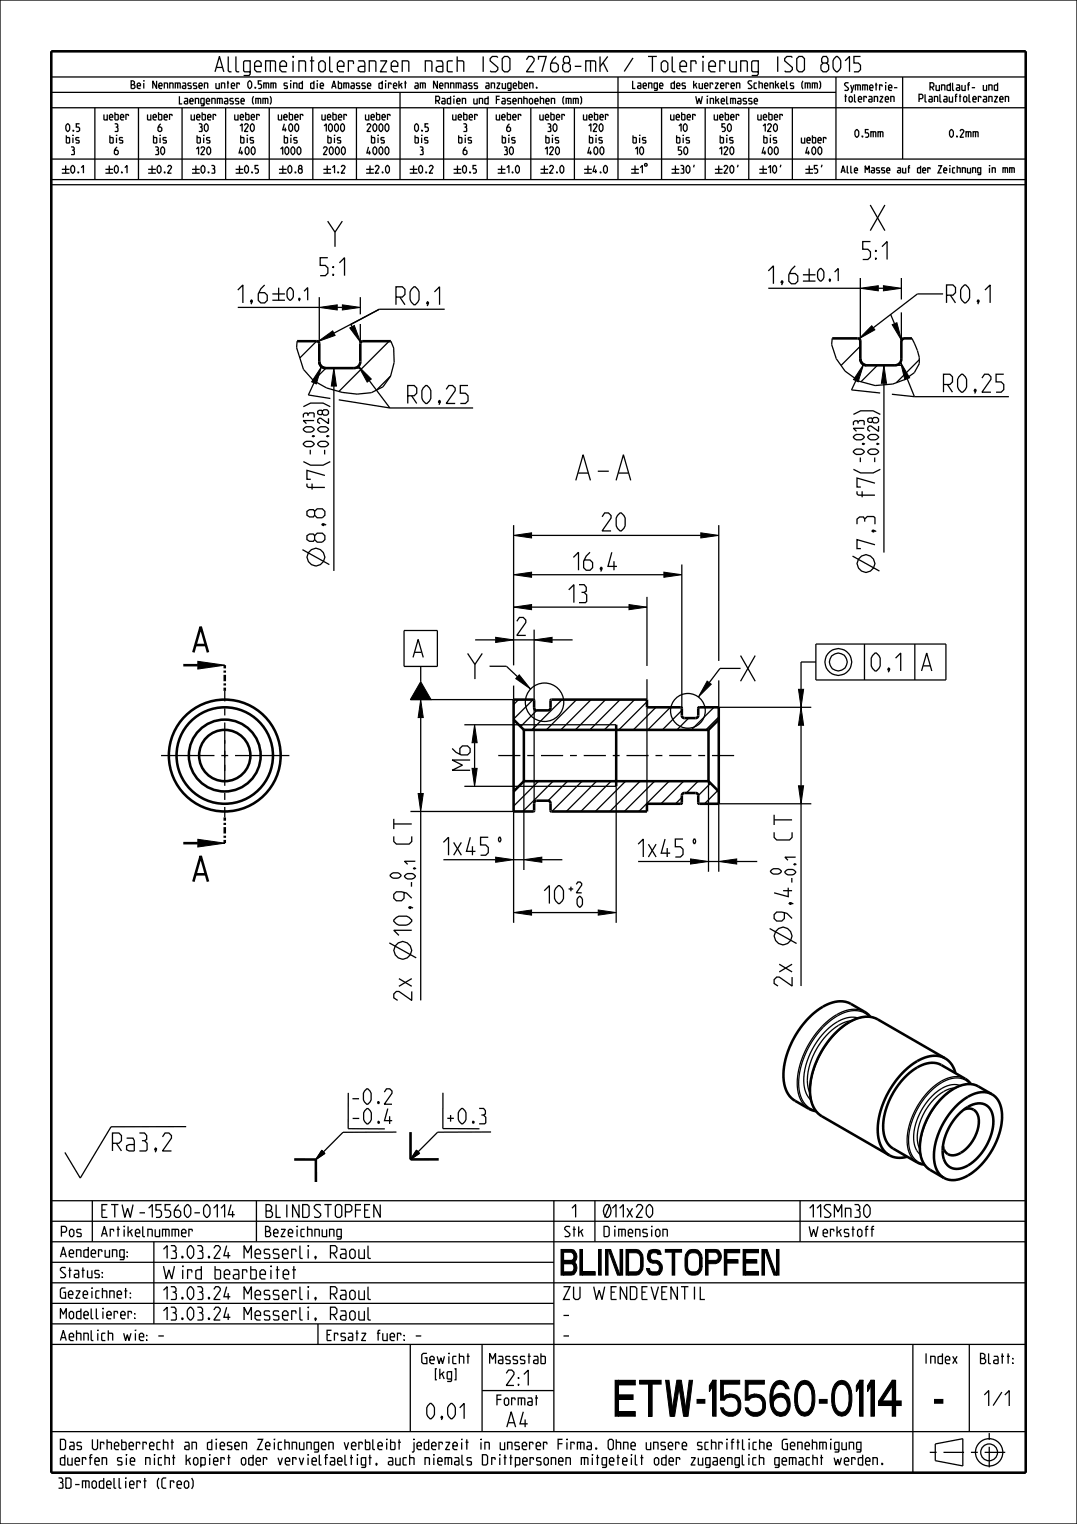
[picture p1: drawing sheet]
<svg xmlns="http://www.w3.org/2000/svg" width="210mm" height="297mm" viewBox="0 0 210 297" stroke-linecap="round" stroke-linejoin="round" font-family="sans-serif">
<g fill="#000">
<path d="M62.3 59.9l3.5-.5v1zM66.8 59.4l3.5 .5-3.5 .5zM167.8 56.2l3.5-.5v1zM172.3 55.7l3.5 .5-3.5 .5zM62 66.6l2.9-2.1 .4 .9zM62.7 71.4l-1 3.4-.9-.4zM65.1 71.7l.5 3.5h-1zM69.9 71.4l2.5 2.5-.8 .6zM68.2 63.9l.9-.5 1.2 3.3zM170 63.5l.6 .8-3.1 1.7zM168.4 71l-1.1 3.4-.9-.4zM172.4 71.2l.5 3.5h-1z"/>
<path d="M175.6 70.6l1.8 3-1 .4zM174 63.3l.9-.4 .9 3.4zM100.1 104.3l3.5-.5v1zM100.1 118.3l3.5-.5v1zM100.1 112l3.5-.5v1zM122.6 117.8l3.5 .5-3.5 .5zM129.4 111.5l3.5 .5-3.5 .5zM136.6 103.8l3.5 .5-3.5 .5zM38.6 128.9l5.2 .7-5.2 .8zM82 136.3l.5 3.5h-1zM82 132.8l2.1 3.5h-4.1zM96.6 124.2l3.5 .5-3.5 .5z"/>
<path d="M101.3 131.5l2.2 2.8-2.9-2.1zM104.1 124.7l3.5-.5v1zM137.9 132.7l.8 .6-2.5 2.5zM156.2 137.8l.5 3.5h-1zM81.5 154.6h1l-.5 3.5zM92 149.7h1l-.5 3.5zM92.5 141.2l.5 3.5h-1zM155.7 153.1h1l-.5 3.5zM38.6 163.6l5.2 .7-5.2 .8zM100.1 177.8l3.5-.5v1zM102.1 167.5l3.5-.5v1zM116.6 177.3l3.5 .5-3.5 .5z"/>
<path d="M140.1 167.9l3.5-.5v1zM62.8 224.2l.5 .6-1.7 1.2zM81.2 224.2l.6 .6-1.8 1.1z"/>
</g>
<g fill="none" stroke="#000" stroke-width=".19">
<path d="M62.3 59.9l3.5-.5v1zM66.8 59.4l3.5 .5-3.5 .5zM167.8 56.2l3.5-.5v1zM172.3 55.7l3.5 .5-3.5 .5zM62 66.6l2.9-2.1 .4 .9zM62.7 71.4l-1 3.4-.9-.4zM65.1 71.7l.5 3.5h-1zM68.2 63.9l.9-.5 1.2 3.3zM69.9 71.4l2.5 2.5-.8 .6zM168.4 71l-1.1 3.4-.9-.4zM170 63.5l.6 .8-3.1 1.7zM172.4 71.2l.5 3.5h-1z"/>
<path d="M174 63.3l.9-.4 .9 3.4zM175.6 70.6l1.8 3-1 .4zM100.1 104.3l3.5-.5v1zM100.1 118.3l3.5-.5v1zM100.1 112l3.5-.5v1zM122.6 117.8l3.5 .5-3.5 .5zM129.4 111.5l3.5 .5-3.5 .5zM136.6 103.8l3.5 .5-3.5 .5zM38.6 128.9l5.2 .7-5.2 .8zM82 136.3l.5 3.5h-1zM82 132.8l2.1 3.5h-4.1zM96.6 124.2l3.5 .5-3.5 .5z"/>
<path d="M101.3 131.5l2.2 2.8-2.9-2.1zM104.1 124.7l3.5-.5v1zM137.9 132.7l.8 .6-2.5 2.5zM156.2 137.8l.5 3.5h-1zM81.5 154.6h1l-.5 3.5zM92 149.7h1l-.5 3.5zM92.5 141.2l.5 3.5h-1zM155.7 153.1h1l-.5 3.5zM38.6 163.6l5.2 .7-5.2 .8zM100.1 177.8l3.5-.5v1zM102.1 167.5l3.5-.5v1zM116.6 177.3l3.5 .5-3.5 .5z"/>
<path d="M140.1 167.9l3.5-.5v1zM62.8 224.2l.5 .6-1.7 1.2zM81.2 224.2l.6 .6-1.8 1.1z"/>
</g>
<g fill="none" stroke="#000" stroke-width=".5">
<path d="M10 10h190v277h-190zM57.9 66.5l4.1 .1 .3 .4v3.5M62.3 70.5a1.25 1.25 0 0 0 1.2 1.2M76.2 66.5l-5.7 .1-.2 .4v3.5a1.25 1.25 0 0 1-1.3 1.2h-5.5M162.3 65.9l5.2 .1 .3 .4v3.5M167.8 69.9a1.25 1.25 0 0 0 1.2 1.3M177.8 65.9h-1.5l-.5 .3v3.7a1.25 1.25 0 0 1-1.3 1.3h-5.5M35.7 129.6h2.9M37.7 127.1l1.4-5 1.5 5M38.2 125.7h1.9M43.8 129.6v.7M43.8 130.7v.4"/>
<path d="M43.8 131.5v1.3M43.8 133.2v.4M43.8 134v.6M100.1 136.3l4 .1 .1 1.8 .4 .2h2.5l.2-.5v-1.4l.2-.2h18.6v1.5l6.8 .1 .1 1.8 .4 .2h2.5l.2-.5v-1.4l.2-.2h3.8v18.8h-3.8l-.2-.2v-1.4l-.2-.4-2.5-.1-.4 .3-.1 1.8h-6.8v1.5h-18.6l-.2-.2v-1.6l-.5-.3-2.4 .1-.3 .4v1.4l-.2 .2h-3.8zM43.8 159.3v.6M100.1 140.2l2 2M102.1 142.2v10M102.1 152.2l-2 2M102.1 152.2h36M102.1 142.2h36M120.1 141.2v12M138.1 152.2l2 2"/>
<path d="M138.1 142.2v10M140.1 140.2l-2 2M35.7 164.3h2.9M37.7 171.8l1.4-5 1.5 5M38.2 170.4h1.9M43.8 160.4v.4M43.8 161.2v1.2M43.8 162.9v.4M43.8 163.7v.6M169.7 198.2l-.8-.8-3-1.8a5.3 5.3 0 0 0-5.4 .6 16.7 16.7 0 0 0-7.7 14.4 4.9 4.9 0 0 0 2.2 3.9l3 1.7 1.1 .4M184.3 206.3a4.5 4.5 0 0 1 2 2.8M184.3 206.3a5.3 5.3 0 0 0-5.5 .5 16.7 16.7 0 0 0-7.6 14.4 4.9 4.9 0 0 0 2.2 3.9"/>
<path d="M184.3 206.3l-13.2-7.6a5.5 5.5 0 0 0-5.5 .5 16.6 16.6 0 0 0-7.6 14.3 5 5 0 0 0 2.2 4l13.2 7.6M186.9 217.2a5.3 5.3 0 0 1 4.6-2.1 2.89 2.89 0 0 1 2.2 2.9 10.4 10.4 0 0 1-6 9.6 2.95 2.95 0 0 1-3.9-3.2 10.8 10.8 0 0 1 3.1-7.2zM188 216.2a2.03 2.03 0 0 1 2.9 2.2 7.2 7.2 0 0 1-4.7 6.7 1.97 1.97 0 0 1-2.3-1.8M188.7 215.7h.1M189.3 211.3l-1-1-4.8-2.7a4.9 4.9 0 0 0-5.2 .8 14.5 14.5 0 0 0-6.1 12 4.4 4.4 0 0 0 2 3.4l4.7 2.8 1.4 .4M193.4 213.3a5.1 5.1 0 0 1 2 5 14.4 14.4 0 0 1-7.5 11.2 4.3 4.3 0 0 1-3.8 .1M193.4 213.3a4.9 4.9 0 0 0-5.2 .8 14.5 14.5 0 0 0-6.1 12 4.4 4.4 0 0 0 2 3.5M193.4 213.3l-2.6-1.6a5 5 0 0 0-5.4 .8 14.4 14.4 0 0 0-6 12 4.5 4.5 0 0 0 2 3.5l2.6 1.6M57.4 226h4.2v4.3M80 220.6l.1 5.3h5.4M173.4 225.1a4.5 4.5 0 0 0 3.5 .3"/>
<circle cx="43.8" cy="147.2" r="10.9"/>
<circle cx="43.8" cy="147.2" r="9.4"/>
<circle cx="43.8" cy="147.2" r="7"/>
<circle cx="43.8" cy="147.2" r="5"/>
</g>
<g fill="none" stroke="#000" stroke-width=".25">
<path d="M0 0h210v297h-210zM10 10h190v26h-190zM10 18h153M10 15h190M78 18v17M120.5 15v20M163 15v20M176 15v16M10 35h190M10 31h190M10 21h190M12.1 33h1.5"/>
<path d="M12.1 33.8h1.5M12.8 32.3v1.5M13.9 32.5l.3-.2 .4 .4v.6l-.4 .5-.4-.5zM15.2 33.5l.1 .2zM15.8 32.7l.5-.4v1.5M18.5 21v14M20.6 33h1.5M20.6 33.8h1.5M21.3 32.3v1.5M22.4 32.5l.3-.2 .4 .4v.6l-.4 .5-.4-.5zM23.7 33.5l.1 .2zM24.3 32.7l.5-.4v1.5"/>
<path d="M27 21v14M28.9 33h1.5M28.9 33.8h1.5M29.6 32.3v1.5M30.8 32.5l.3-.2 .3 .4v.6l-.3 .5-.5-.5zM32.1 33.5v.2zM32.7 32.6l.2-.3h.3l.2 .2v.2l-.7 1.1h.7M35.5 21v14M37.4 33h1.5M37.4 33.8h1.5M38.2 32.3v1.5M39.3 32.5l.3-.2 .3 .4v.6l-.3 .5-.4-.5z"/>
<path d="M40.6 33.5l.1 .2zM41.2 32.3h.5l.1 .2v.3l-.1 .1M41.4 32.9l.5 .2v.5l-.7 .2M44 21v14M45.9 33h1.5M45.9 33.8h1.5M46.7 32.3v1.5M47.8 32.5l.3-.2 .3 .4v.6l-.3 .5-.4-.5zM49.1 33.5l.1 .2zM50.4 32.3h-.7v.6h.5l.2 .2v.4l-.2 .3h-.5M52.5 21v14M54.4 33h1.5"/>
<path d="M54.4 33.8h1.5M55.1 32.3v1.5M56.3 32.5l.3-.2 .3 .4v.6l-.3 .5-.5-.5zM57.6 33.5v.2zM58.4 32.9l-.2-.1v-.3l.2-.2h.3l.2 .2v.3l-.2 .1 .2 .2v.4l-.2 .3h-.3l-.2-.3v-.4l.2-.2h.3M61 21v14M63.1 33h1.5M63.1 33.8h1.5M63.8 32.3v1.5M64.8 32.7l.4-.4v1.5M65.9 33.5l.1 .2zM66.5 32.6l.2-.3h.4l.2 .2v.2l-.8 1.1h.8"/>
<path d="M69.5 21v14M71.4 33h1.5M71.4 33.8h1.5M72.1 32.3v1.5M73.1 32.6l.3-.3h.3l.2 .2v.2l-.8 1.1h.8M74.6 33.5v.2zM75.3 32.5l.3-.2 .3 .4v.6l-.3 .5-.4-.5zM79.9 33h1.5M79.9 33.8h1.5M80.6 32.3v1.5M81.8 32.5l.3-.2 .3 .4v.6l-.3 .5-.5-.5zM83.1 33.5v.2z"/>
<path d="M83.7 32.6l.2-.3h.3l.2 .2v.2l-.7 1.1h.7M86.5 21v14M88.4 33h1.5M88.4 33.8h1.5M89.2 32.3v1.5M90.3 32.5l.3-.2 .3 .4v.6l-.3 .5-.4-.5zM91.6 33.5l.1 .2zM92.9 32.3h-.7v.6h.5l.2 .2v.4l-.2 .3h-.5M95 21v14M97.1 33h1.5M97.1 33.8h1.5M97.8 32.3v1.5"/>
<path d="M98.8 32.7l.4-.4v1.5M99.9 33.5l.1 .2zM100.6 32.5l.3-.2 .4 .4v.6l-.4 .5-.4-.5zM103.5 21v14M105.4 33h1.5M105.4 33.8h1.5M106.1 32.3v1.5M107.1 32.6l.3-.3h.3l.2 .2v.2l-.8 1.1h.8M108.6 33.5v.2zM109.3 32.5l.3-.2 .3 .4v.6l-.3 .5-.4-.5zM112 21v14M113.9 33h1.5"/>
<path d="M113.9 33.8h1.5M114.6 32.3v1.5M116 32.3l-.4 1.1h.8M116.1 33v.8M117.1 33.5v.2zM117.8 32.5l.3-.2 .3 .4v.6l-.3 .5-.4-.5zM123.1 33h1.5M123.1 33.8h1.5M123.8 32.3v1.5M124.8 32.7l.4-.4v1.5M125.8 31.9l.4 .1-.1 .4-.4-.1zM129 21v14"/>
<path d="M130.9 33h1.5M130.9 33.8h1.5M131.7 32.3v1.5M132.7 32.3h.4l.2 .2v.3l-.2 .1M132.9 32.9l.4 .2v.5l-.6 .2M134.1 32.3l.4 .4v.6l-.3 .5-.4-.5v-.6zM135.4 32.1l-.2 .5M137.5 21v14M139.4 33h1.5M139.4 33.8h1.5M140.1 32.3v1.5M141.1 32.6l.3-.3h.3l.2 .2v.2l-.8 1.1h.8"/>
<path d="M142.4 32.5l.3-.2 .4 .4v.6l-.4 .5-.4-.5zM143.9 32.1l-.1 .5M146 21v14M148.1 33h1.5M148.1 33.8h1.5M148.8 32.3v1.5M149.8 32.7l.4-.4v1.5M150.8 32.5l.3-.2 .3 .4v.6l-.3 .5-.4-.5zM152.3 32.1l-.2 .5M154.5 21v14M157 33h1.5M157 33.8h1.5"/>
<path d="M157.8 32.3v1.5M159.4 32.3h-.6v.6h.4l.2 .2v.4l-.2 .3h-.4M160.3 32.1l-.2 .5M46.4 59.9h15.9M62.3 57.9v8.6M65.8 59.9h1M70.3 57.9v3.4M149.8 56.2h18M167.8 54.2v11.7M171.3 56.2h1M175.8 54.2v4.2M183.9 57.3h-5l-8.6 6.6"/>
<path d="M57.9 66.5l-.1 1.2 1.4 4.3 1.9 2.2M61.1 74.2l2.6 1.4M61.2 74.6l-1.1 2.4M61.7 66.5l-3.2 3.3M63.1 71.7h.4M63.6 71.7l-2.5 2.5M65.1 75.2v36.1M66.1 77.9l9.9 1.6M69 71.7h1.3M70.3 63.1v3.4M72 74.2l4 5.3M74 60.3l-8.9 4.6"/>
<path d="M74 60.3l-5.6 2.9 .2 .5M74 60.3h12.7M75.9 66.5l-9.8 9.8M76 79.5h16.3M76.2 73.3l-2.8 2.7M76.2 66.5a8.2 8.2 0 0 1-1.5 8.9l-2.3 1.1-2.8 .3-2.9-.3M162.3 65.9l-.1 1.3a9.6 9.6 0 0 0 8.4 7.9l3.5-.3 2.3-.8 1.9-1.4 1-1.7a9.3 9.3 0 0 0-1.5-5M166.9 74.2l-.9 1.8 5.6 .6M167.8 67.5l-3.8 3.7M171.1 71.2l-3.2 3.2M172.4 74.7v33M173.7 61.3l.7 1.8"/>
<path d="M173.9 76.8l4.4 .5M174.5 71.2h1.3M175.8 60.9v5M176.3 65.9l-.5 .6M176.9 73.8l1.4 3.5M178.3 77.3h18.4M179.2 70.1l-4.4 4.5M59 107.1l5.2 2.9M100.1 102.3v27.4M103.6 118.3h19M103.6 112h25.8M103.6 104.3h33"/>
<path d="M126.1 116.3v13.5M132.9 110v28M140.1 102.3v26.5M166.2 108.4l5.3 2.9M43.8 134.6v2.1M43.8 138.1v1.3M78.8 122.9h6.5v7h-6.5zM82 129.9v2.9M82 139.8v14.8M92.6 124.7h4M95.5 129.8h3.2l2.2 2.1M100.1 133.6v2.7h-20.1"/>
<path d="M101.1 136.3l-1 1M103.9 136.3l-3.8 3.8M104.1 122.7v13.8M104.1 137.9v18.1M104.7 138.4l-3.2 3.2M107.6 124.7h4M109.6 136.3l-5.9 5.9M112.4 136.3l-5.9 5.9M115.3 136.3l-5.9 5.9M118.1 136.3l-5.9 5.9M120.9 136.3l-5.9 5.9M123.7 136.3l-5.9 5.9"/>
<path d="M126.1 136.8l-5.4 5.4M126.1 132.4v3.9M126.1 137.8v18.8M127.9 137.8l-4.4 4.4M130.7 137.8l-4.4 4.4M132.9 138.4l-3.7 3.8M134.3 139.9l-2.3 2.3M136.4 137.8l-.3 .3M139.2 137.8l-4.4 4.4M140.1 139.7l-2.5 2.5M140.1 132.6v5.2h18.1M144.4 130.3h-4l-2.1 2.7"/>
<path d="M43.8 140.8v4.1M43.8 146.3v1.4M43.8 149v4.1M43.8 154.5v1.4M43.8 157.3v2M80 158.1h20.1v21.7M82 158.1v36.9M90.5 153.2h29.6v26.6M90.5 141.2h29.6M102.1 152.2v17.3M102.2 152.2l-2.1 2.1M105 152.2l-4.9 4.9"/>
<path d="M107.8 152.2l-5.9 5.9M110.7 152.2l-3.8 3.8M113.5 152.2l-5.9 5.9M116.3 152.2l-5.9 5.9M119.2 152.2l-5.9 5.9M122 152.2l-5.9 5.9M124.8 152.2l-5.9 5.9M127.6 152.2l-5.9 5.9M130.5 152.2l-5.9 5.9M132.9 155.4l-1.2 1.2M133.3 152.2l-4.4 4.4M136.1 152.2l-2.3 2.3"/>
<path d="M138.1 152.2v17.7M138.5 152.6l-2.4 2.4M140 154.1l-2.6 2.5M156.2 141.3v11.8M156.2 156.6v35.6M158.2 156.6h-18.1v13.3M86.5 167.5h10.1M100.1 167.5h2M103.6 177.8h13M105.6 167.5h4M124.4 167.9h10.2M138.1 167.9h2"/>
<path d="M143.6 167.9h4M75.9 183.8l5.3 2.9M77.8 190.7l2.5 1.5M80.3 193.2v1.8l-2.5-1.8h-.5l-.5 .5v.8l.7 .5M80.3 190.7l-2.5 1.5M150.1 181l5.2 2.9M151.9 187.9l2.5 1.5M154.4 190.4v1.8l-2.5-1.8h-.5l-.5 .5v.8l.8 .5M154.4 187.9l-2.5 1.5M166.2 198.9l-1.3 .2a12.9 12.9 0 0 0-7.4 12.7l.4 1.3M167.4 198.4a6.3 6.3 0 0 0-5.9 2.1 14 14 0 0 0-4.7 11.2l.4 1.4 .9 1.3M168.6 197.2a5.6 5.6 0 0 0-5.8 .7 16.9 16.9 0 0 0-7.3 13.7 5.2 5.2 0 0 0 2.2 4.5"/>
<path d="M169.5 198.1l-.3-.2a4.2 4.2 0 0 0-4.6-.6 15.3 15.3 0 0 0-8.2 9.9 8.9 8.9 0 0 0 .4 7.7l.9 .9 1.3 .6M171.1 198.7a5.4 5.4 0 0 0-5.5 .5 16.7 16.7 0 0 0-7.6 14.4 4.9 4.9 0 0 0 2.2 3.9M36.3 219.6h-14.6l-6 10-3-5M67.9 213v7h7.1M86.4 213l-.1 6.9 7.2 .1M186.3 212l-.7 .1a7.6 7.6 0 0 0-4.6 3.4 9.3 9.3 0 0 0-1.8 8.1l.2 .3M187.3 211.6a5.1 5.1 0 0 0-5 1.5 11.5 11.5 0 0 0-4 9.9l.4 1.2 .8 .8M188.2 210.2a4.9 4.9 0 0 0-5.3 .9 14.5 14.5 0 0 0-6 12 4.4 4.4 0 0 0 1.9 3.4M189.1 211.3l-.3-.4a3.7 3.7 0 0 0-4.4-.3 13.9 13.9 0 0 0-7.2 12.3 3.8 3.8 0 0 0 2.4 3.8l.5 .1M190.8 211.7a5.3 5.3 0 0 0-5.7 1.1 14.5 14.5 0 0 0-5.6 11.9 4.1 4.1 0 0 0 1.5 3.1l.4 .2M10 234h190v53h-190zM10 238h190"/>
<path d="M18 234v8M50 234v8M63.3 224.8l-1.7 1.2 1.2-1.8 .5 .6M77.3 220.6l-10.4 .1-5.3 5.3M81.2 224.2l.6 .6-1.8 1.1zM95.8 220.6h-10.5l-5.2 5.3M108 234v45M116 234v8M156 234v8M10 258h98M10 254h98M10 250h190"/>
<path d="M10 246h98M10 242h190M30 242v16M62 258v4M10 279h190M10 262h190M80 262v17M94 262v17M178 262v25M189 262v17M182.4 281.4l5.3-1v5.3l-5.3-1z"/>
<circle cx="61.6" cy="108.6" r="1.72"/>
<circle cx="168.9" cy="109.9" r="1.72"/>
<circle cx="106.2" cy="136.9" r="3.7"/>
<circle cx="134.1" cy="138.5" r="3.4"/>
<circle cx="78.5" cy="185.2" r="1.72"/>
<circle cx="152.7" cy="182.4" r="1.72"/>
<circle cx="192.9" cy="283" r="2.66"/>
<circle cx="192.9" cy="283" r="1.64"/>
</g>
<path d="M192.9 279.3v7.5M181.3 283h15.3" fill="none" stroke="#000" stroke-width=".25" stroke-dasharray="1.3 1.3 4 1.3" stroke-linecap="butt"/>
<!-- layer: ACHSEN -->
<g fill="none" stroke="#000" stroke-width=".25">
<path d="M31.4 147.2h10.4M43.2 147.2h1.3M43.8 144.2v6M45.8 147.2h10.6M97.1 147.2h4.4M102.8 147.2h1.3M105.5 147.2h4.3M111.1 147.2h1.4M113.8 147.2h4.3M119.5 147.2h1.3M122.2 147.2h4.3M127.8 147.2h1.4"/>
<path d="M130.5 147.2h4.3M136.1 147.2h1.4M138.8 147.2h4.3"/>
</g>
<!-- layer: GTOL -->
<path d="M155.7 134.3h1l-.5 3.5z" fill="#000"/>
<path d="M155.7 134.3h1l-.5 3.5z" fill="none" stroke="#000" stroke-width=".19"/>
<g fill="none" stroke="#000" stroke-width=".25">
<path d="M159.1 125.5h25.3v7h-25.3zM159.1 129h-2.9v5.3M168.6 125.5v7M170.1 127.8l.5-.5h.3l.5 .5 .2 .5v1.5l-.2 .5-.5 .5h-.3l-.5-.5-.2-.5v-1.5zM173.2 130.3l.2-.1 .1 .1-.2 .3-.2-.1zM173.5 130.4l-.3 .6M174.6 128.3l1-1v3.5M178.4 125.5v7"/>
<circle cx="163.4" cy="129" r="2.61"/>
<circle cx="163.4" cy="129" r="1.74"/>
</g>
<g font-size="9.1">
<text x="94.7" y="276">ETW-15560-0114</text>
<text x="180.4" y="276">-</text>
</g>
<g font-size="6.5">
<text x="170.1" y="44.9">X</text>
<text x="64.3" y="48.1">Y</text>
<text x="112.7" y="93.6">A-A</text>
<text x="90.2" y="132.3">Y</text>
<text x="144.4" y="132.8">X</text>
<text x="109.4" y="248.5">BLINDSTOPFEN</text>
</g>
<g font-size="6.4">
<text x="64" y="79.3" transform="rotate(-90 64 79.3)">)</text>
<text x="171.3" y="80.8" transform="rotate(-90 171.3 80.8)">)</text>
<text x="64" y="90.7" transform="rotate(-90 64 90.7)">(</text>
<text x="171.3" y="92.2" transform="rotate(-90 171.3 92.2)">(</text>
</g>
<g font-size="4.6">
<text x="60" y="53.7">5:1</text>
<text x="165.8" y="50.6">5:1</text>
<text x="46.4" y="59">1,6</text>
<text x="76.5" y="59.4">R0,1</text>
<text x="149.8" y="55.3">1,6</text>
<text x="183.9" y="59">R0,1</text>
<text x="183.3" y="76.4">R0,25</text>
<text x="78.8" y="78.6">R0,25</text>
<text x="63.3" y="105.7" transform="rotate(-90 63.3 105.7)">8,8 f7</text>
<text x="117.4" y="103.5">20</text>
<text x="170.6" y="106.9" transform="rotate(-90 170.6 106.9)">7,3 f7</text>
<text x="111.8" y="111.1">16,4</text>
<text x="110.9" y="117.4">13</text>
<text x="100.8" y="123.8">2</text>
<text x="80.5" y="128.1">A</text>
<text x="179.7" y="130.8">A</text>
<text x="91.7" y="150.1" transform="rotate(-90 91.7 150.1)">M6</text>
<text x="80.3" y="164.5" transform="rotate(-90 80.3 164.5)">CT</text>
<text x="86.5" y="166.7">1x45°</text>
<text x="124.4" y="167">1x45°</text>
<text x="154.4" y="163.7" transform="rotate(-90 154.4 163.7)">CT</text>
<text x="106.1" y="176.1">10</text>
<text x="154.4" y="179.5" transform="rotate(-90 154.4 179.5)">9,4</text>
<text x="80.3" y="182.3" transform="rotate(-90 80.3 182.3)">10,9</text>
<text x="21.9" y="224.3">Ra3,2</text>
</g>
<g font-size="3.9">
<text x="36" y="14">Allgemeintoleranzen nach ISO 2768-mK / Tolerierung ISO 8015</text>
<text x="68.1" y="215.2">-0.2</text>
<text x="68.2" y="219">-0.4</text>
<text x="86.6" y="219">+0.3</text>
<text x="97.5" y="270">2:1</text>
<text x="191.3" y="274">1/1</text>
<text x="82.3" y="276.5">0,01</text>
<text x="98.7" y="278.1">A4</text>
</g>
<g font-size="3.3">
<text x="19.4" y="237.3">ETW-15560-0114</text>
<text x="51.4" y="237.3">BLINDSTOPFEN</text>
<text x="111" y="237.3">1</text>
<text x="117.4" y="237.3">Ø11x20</text>
<text x="157.4" y="237.3">11SMn30</text>
<text x="31.4" y="245.3">13.03.24 Messerli, Raoul</text>
<text x="31.4" y="249.3">Wird bearbeitet</text>
<text x="31.4" y="257.3">13.03.24</text>
<text x="31.4" y="253.3">13.03.24 Messerli, Raoul</text>
<text x="47.6" y="257.3">Messerli, Raoul</text>
<text x="109.4" y="257.3">-</text>
<text x="109.4" y="253.3">ZU WENDEVENTIL</text>
<text x="30.9" y="261.3">-</text>
<text x="81.1" y="261.3">-</text>
<text x="109.4" y="261.3">-</text>
</g>
<g font-size="3.2">
<text x="56" y="58.5">0,1</text>
<text x="159.4" y="54.8">0,1</text>
</g>
<g font-size="2.7">
<text x="61.2" y="88.6" transform="rotate(-90 61.2 88.6)">-0,013</text>
<text x="64" y="88.6" transform="rotate(-90 64 88.6)">-0,028</text>
<text x="168.5" y="90.1" transform="rotate(-90 168.5 90.1)">-0,013</text>
<text x="171.3" y="90.1" transform="rotate(-90 171.3 90.1)">-0,028</text>
<text x="78.2" y="171.2" transform="rotate(-90 78.2 171.2)">0</text>
<text x="81" y="172.8" transform="rotate(-90 81 172.8)">-0,1</text>
<text x="110.9" y="174">+2</text>
<text x="152.3" y="170.4" transform="rotate(-90 152.3 170.4)">0</text>
<text x="155.1" y="172" transform="rotate(-90 155.1 172)">-0,1</text>
<text x="112.5" y="176.8">0</text>
</g>
<g font-size="2.6">
<text x="11.4" y="245">Aenderung:</text>
<text x="11.7" y="241">Pos</text>
<text x="19.4" y="241">Artikelnummer</text>
<text x="51.4" y="241">Bezeichnung</text>
<text x="109.7" y="241">Stk</text>
<text x="117.4" y="241">Dimension</text>
<text x="157.4" y="241">Werkstoff</text>
<text x="11.4" y="249">Status:</text>
<text x="11.4" y="257">Modellierer:</text>
<text x="11.4" y="253">Gezeichnet:</text>
<text x="11.4" y="261.3">Aehnlich wie:</text>
<text x="63.4" y="261.3">Ersatz fuer:</text>
<text x="81.5" y="265.8">Gewicht</text>
<text x="83.9" y="268.8">[kg]</text>
<text x="94.8" y="265.8">Massstab</text>
<text x="179.6" y="265.8">Index</text>
<text x="189.8" y="265.8">Blatt:</text>
<text x="96.3" y="273.9">Format</text>
<text x="11.4" y="282.5">Das Urheberrecht an diesen Zeichnungen verbleibt jederzeit in unserer Firma.</text>
<text x="11.4" y="285.5">duerfen sie nicht kopiert oder vervielfaeltigt, auch niemals Drittpersonen</text>
<text x="113.4" y="285.5">mitgeteilt oder zugaenglich gemacht werden.</text>
<text x="118.6" y="282.5">Ohne unsere schriftliche Genehmigung</text>
<text x="11" y="290">3D-modelliert (Creo)</text>
</g>
<g font-size="2">
<text x="22.5" y="17.3">Bei Nennmassen unter 0.5mm sind die Abmasse direkt am Nennmass anzugeben.</text>
<text x="121.3" y="17.3">Laenge des kuerzeren Schenkels (mm)</text>
<text x="164.4" y="17.6">Symmetrie-</text>
<text x="180.4" y="17.6">Rundlauf- und</text>
<text x="19.8" y="23.4">ueber</text>
<text x="28.3" y="23.4">ueber</text>
<text x="34.1" y="20.3">Laengenmasse (mm)</text>
<text x="36.8" y="23.4">ueber</text>
<text x="45.3" y="23.4">ueber</text>
<text x="53.8" y="23.4">ueber</text>
<text x="62.3" y="23.4">ueber</text>
<text x="70.8" y="23.4">ueber</text>
<text x="83.5" y="20.3">Radien und Fasenhoehen (mm)</text>
<text x="87.8" y="23.4">ueber</text>
<text x="96.3" y="23.4">ueber</text>
<text x="104.8" y="23.4">ueber</text>
<text x="113.3" y="23.4">ueber</text>
<text x="130.3" y="23.4">ueber</text>
<text x="135.3" y="20.3">Winkelmasse</text>
<text x="138.8" y="23.4">ueber</text>
<text x="147.3" y="23.4">ueber</text>
<text x="164.4" y="19.9">toleranzen</text>
<text x="177.5" y="19.9">Planlauftoleranzen</text>
<text x="12.5" y="25.6">0.5</text>
<text x="12.5" y="27.9">bis</text>
<text x="21" y="27.9">bis</text>
<text x="22.2" y="25.6">3</text>
<text x="29.5" y="27.9">bis</text>
<text x="30.7" y="25.6">6</text>
<text x="38" y="27.9">bis</text>
<text x="38.6" y="25.6">30</text>
<text x="46.5" y="25.6">120</text>
<text x="46.5" y="27.9">bis</text>
<text x="55" y="25.6">400</text>
<text x="55" y="27.9">bis</text>
<text x="62.9" y="25.6">1000</text>
<text x="63.5" y="27.9">bis</text>
<text x="71.4" y="25.6">2000</text>
<text x="72" y="27.9">bis</text>
<text x="80.5" y="25.6">0.5</text>
<text x="80.5" y="27.9">bis</text>
<text x="89" y="27.9">bis</text>
<text x="90.2" y="25.6">3</text>
<text x="97.5" y="27.9">bis</text>
<text x="98.7" y="25.6">6</text>
<text x="106" y="27.9">bis</text>
<text x="106.6" y="25.6">30</text>
<text x="114.5" y="25.6">120</text>
<text x="114.5" y="27.9">bis</text>
<text x="123" y="27.9">bis</text>
<text x="131.5" y="27.9">bis</text>
<text x="132.1" y="25.6">10</text>
<text x="140" y="27.9">bis</text>
<text x="140.6" y="25.6">50</text>
<text x="148.5" y="25.6">120</text>
<text x="148.5" y="27.9">bis</text>
<text x="155.8" y="27.9">ueber</text>
<text x="166.6" y="26.8">0.5mm</text>
<text x="185.1" y="26.8">0.2mm</text>
<text x="13.7" y="30.1">3</text>
<text x="22.2" y="30.1">6</text>
<text x="30.1" y="30.1">30</text>
<text x="38" y="30.1">120</text>
<text x="46.5" y="30.1">400</text>
<text x="54.4" y="30.1">1000</text>
<text x="62.9" y="30.1">2000</text>
<text x="71.4" y="30.1">4000</text>
<text x="81.7" y="30.1">3</text>
<text x="90.2" y="30.1">6</text>
<text x="98.1" y="30.1">30</text>
<text x="106" y="30.1">120</text>
<text x="114.5" y="30.1">400</text>
<text x="123.6" y="30.1">10</text>
<text x="132.1" y="30.1">50</text>
<text x="140" y="30.1">120</text>
<text x="148.5" y="30.1">400</text>
<text x="157" y="30.1">400</text>
</g>
<text font-size="1.8" x="162.4" y="33.7">Alle Masse auf der Zeichnung in mm</text>
</svg>
